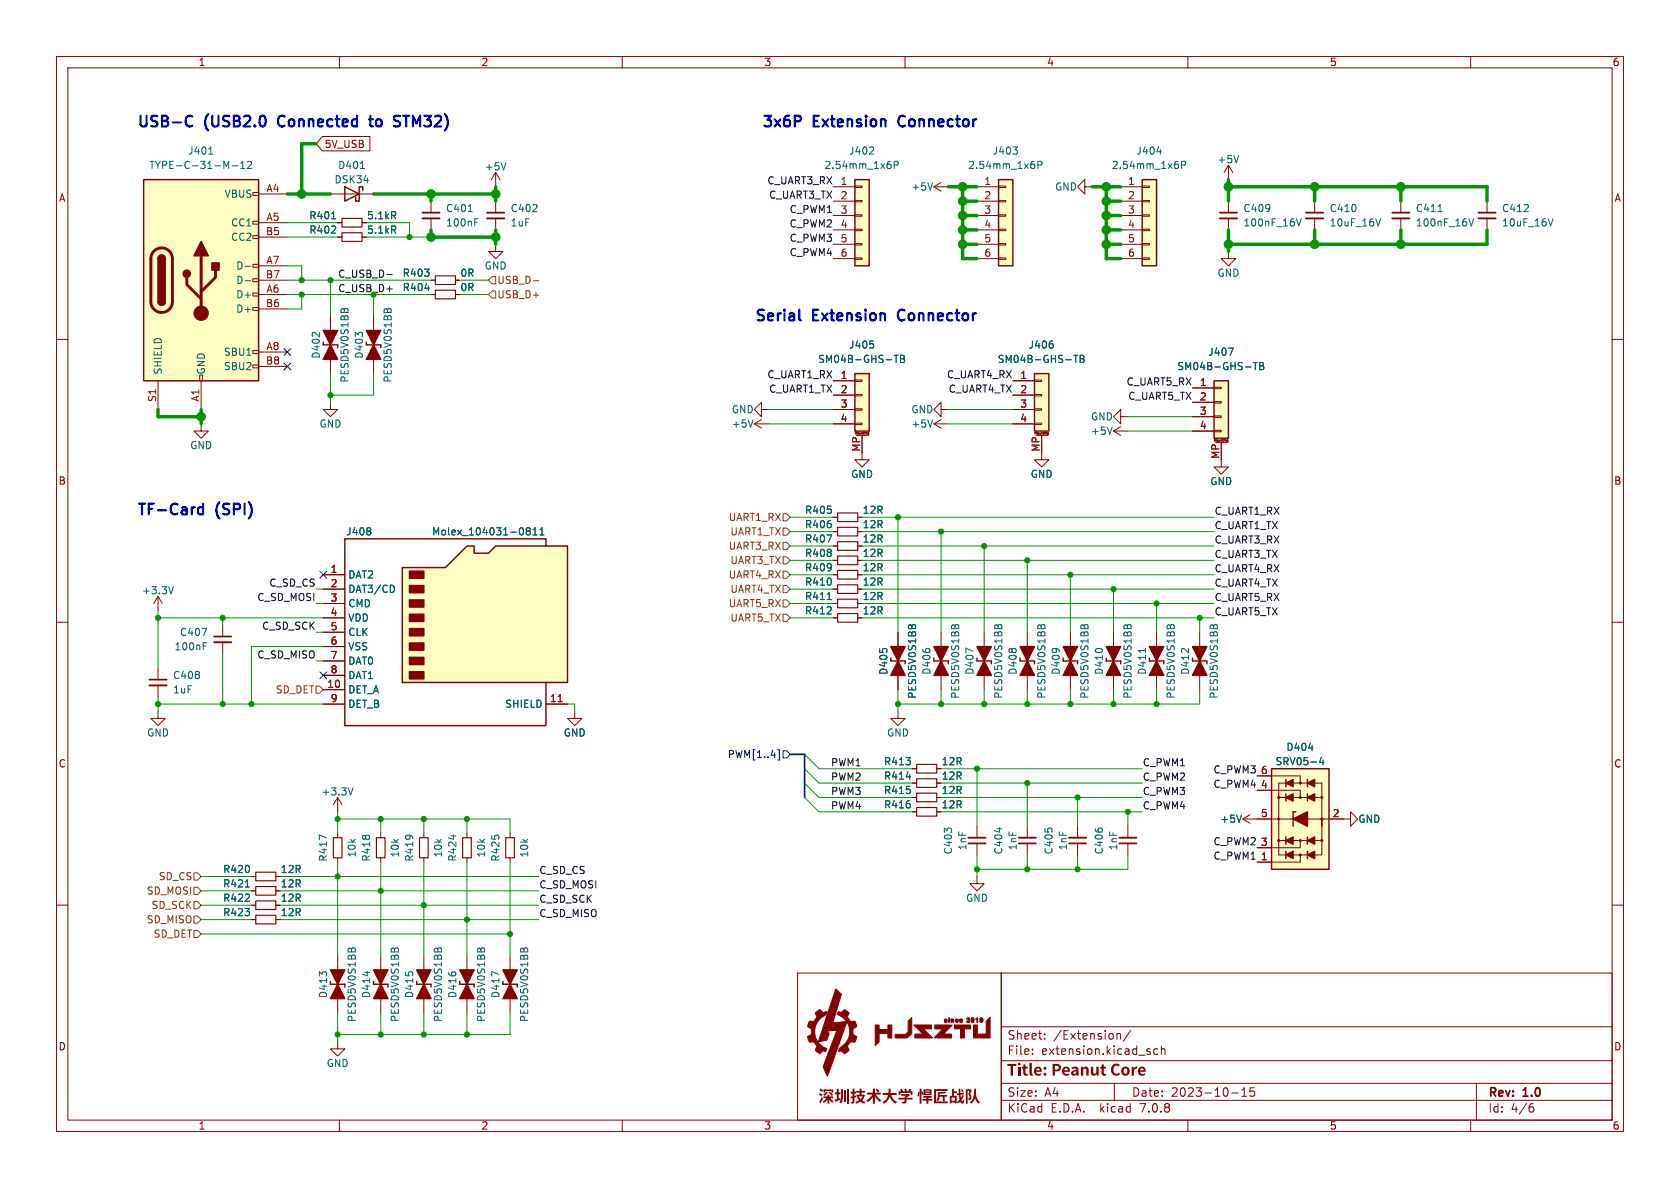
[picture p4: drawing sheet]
<svg xmlns="http://www.w3.org/2000/svg" width="297mm" height="210mm" viewBox="0 0 297 210" stroke-linecap="round" stroke-linejoin="round" font-family="sans-serif">
<g fill="none" stroke="#840000" stroke-width=".18">
<path d="M10 10h277v190h-277zM12 12h273v186h-273zM60 10v2M110 10v2M160 10v2M210 10v2M260 10v2M10 60h2M285 60h2M10 110h2M285 110h2M10 160h2"/>
<path d="M285 160h2M177 172h108v26h-108zM60 198v2M110 198v2M160 198v2M177 194.5h108M177 191.5h108M177 187.5h108M210 198v2M217.7 193.2h1.2M219.5 193.8h.9M219.5 192.7l.5-.4v1.5"/>
<path d="M221.7 192.3h-.7v.7l.2-.1h.5l.1 .3-.1 .5-.2 .1-.5-.1M260 198v2M270.6 195.7h.3l.3 .3-.1 .5-.5 .1M271 195.1l-.4 .1"/>
</g>
<g fill="#840000">
<path d="M178.1 188.1h1.6v.3h-.6v1.7h-.4v-1.7h-.6z"/>
<path d="M181 188.2h.3v.4h.4v.3h-.4v.7l.1 .2h.3v.3h-.5l-.3-.2v-1h-.2v-.3h.2z"/>
<path d="M182 187.9h.4v1.8l.1 .1v.4l-.3-.1-.2-.2z"/>
<path d="M186.1 188.1h1.1l.4 .5-.1 .4-.2 .2-.8 .2v.7h-.4v-1.7h.4v.7l.5-.1 .2-.4-.3-.2h-.8z"/>
<path d="M194.8 188.2h.3v.4h.4v.3h-.4v.7l.1 .2h.3l.1 .3h-.5l-.3-.2-.1-1h-.2v-.3h.2z"/>
<path d="M196.7 188.3l.7-.3 .6 .3-.2 .2-.3-.1h-.4l-.3 .6 .2 .6 .4 .2 .4-.2 .2 .3-.2 .2h-.7l-.5-.4-.2-.8z"/>
<circle cx="180.2" cy="188.1" r=".23"/>
</g>
<g fill="none" stroke="#840000" stroke-width=".18">
<path d="M141 172h36v26h-36zM177 181.5h108M182.5 186.3v.1M182.5 185.5v.1M184.7 183.6v.1M184.7 182.8v.1M197 191.5v3M197.5 182.7v1M197.5 182.8l.2-.1 .3 .1 .1 .9M199.9 182.1l-1.3 2M204.7 185.5l-.5-.1-.2 .3v.4l.1 .2h.6M205.3 185.5l.2-.1 .4 .1 .1 .9"/>
<path d="M205.3 184.9v1.5M261 191.5v6.5"/>
</g>
<g fill="#840000" stroke="#840000" stroke-width=".18">
<path d="M147.8 174.8l.9 1-1.4 5 2.3-.3a3.4 3.4 0 0 0-1.6-1.2 .39 .39 0 0 1 .2-.4 .39 .39 0 0 1 .5 .1l.6-.5 .3 .2 .5 .4-.3 .7a1.07 1.07 0 0 0 .8 .8 .67 .67 0 0 1 .7 .2 .67 .67 0 0 1 0 .8l-.5 .3v.5a.77 .77 0 0 0 .7 .9l-.1 .4a.54 .54 0 0 1-.3 .5 .54 .54 0 0 1-.6 0l-.7 .8 .3 .7-.3 .3a.41 .41 0 0 1-.4 .3 .41 .41 0 0 1-.4-.3l-.3-.3-.3 .2a.57 .57 0 0 1 .3-.8 3.2 3.2 0 0 0 1-4.5l-3.4 9.6-.3-.5a1.51 1.51 0 0 1-.3-1.6l2.2-6-1.6 .2 .3 .4-.2 .6a.65 .65 0 0 1-.8 .7l-.9 .2z"/>
<path d="M144.3 178.9l.6-.5 .6 .6 .6-.2a.65 .65 0 0 1-.4 .8 3.2 3.2 0 0 0-1.7 3.1 3.2 3.2 0 0 0 2.2 2.7l-.3 .5a.69 .69 0 0 0-.9 .3 .76 .76 0 0 1-.7-.4 .76 .76 0 0 1 .1-.9l-.5-.8-.7 .1-.2-.1-.2-.9 .6-.3v-1l-.3-.2a.37 .37 0 0 1-.3-.3 .37 .37 0 0 1 .1-.4 .5 .5 0 0 1 .3-.5 .5 .5 0 0 1 .5 .1l.8-.8-.3-.6z"/>
<path d="M154.7 181.2h.7v.8h1.6v-.8h.7v2.3h-.7v-.8h-1.6v1.5l-.7 .6z"/>
<path d="M161.2 179.9v2.8l-.8 .8h-2.1v-.7h1.8l.4-.4 .1-1.9z"/>
<path d="M161.5 181.2h3.2v.7h-1.4l1.6 1.6h-3.2v-.7h1.4z"/>
<path d="M165.3 181.2h3l-1.5 1.6h1.4v.7h-3l1.4-1.6h-1.3z"/>
<path d="M168.7 181.2h2.9v.7h-1.1v1.6h-.7v-1.6h-1.1z"/>
<path d="M172.1 181.2h.7v1.6h1.5v-2.3l.7-.7v3.7h-2.9z"/>
<path d="M167 180.2l.3-.1 .1 .2a.27 .27 0 0 1 0 .4 .27 .27 0 0 1-.4 0l-.1-.1 .3-.1-.2-.2h.3h-.3z"/>
<path d="M167.7 180.2h.2l-.1 .5a.34 .34 0 0 1-.1-.5z"/>
<path d="M168.1 180.1h.5v.7l-.2-.5-.1 .4h-.2z"/>
<path d="M169 180.2h.4v.2h-.3v.2l.3-.1a.25 .25 0 0 1-.2 .3 .25 .25 0 0 1-.3-.2z"/>
<path d="M169.6 180.2l.3-.1 .2 .1 .1 .3h-.4l.4 .1-.3 .2a.32 .32 0 0 1-.3-.5h.3h-.3z"/>
<path d="M170.9 180h.5v.3l-.3 .3 .3 .1h-.5l.3-.5v-.1l-.3 .1z"/>
<path d="M171.7 180l.1-.1a.45 .45 0 0 1 .4 .4 .45 .45 0 0 1-.2 .5l-.3-.2v-.2h.1l.2 .2v-.3l-.1-.2-.1 .3h-.1z"/>
<path d="M172.6 180.1l.2-.2a.64 .64 0 0 1-.1 .8v-.5h-.2z"/>
<path d="M173.3 180a.39 .39 0 0 1 .5 .1 .39 .39 0 0 1-.1 .5l-.2 .2-.3-.2 .4-.1h-.4h.2l-.2-.3 .3 .1 .1-.1-.1-.1-.3 .1z"/>
<path d="M167.8 179.9v.1z"/>
</g>
<g fill="#840000">
<path d="M145.6 192.6h1.7v.5h-.3v-.2h-1.1v.2h-.3z"/>
<path d="M146.1 193l.3 .1-.6 .6-.3-.2z"/>
<path d="M146.5 193.1l.2-.1 .6 .6-.3 .1z"/>
<path d="M145 192.5l.5 .2-.2 .3-.4-.3z"/>
<path d="M144.9 193.2l.5 .3-.1 .3-.5-.3z"/>
<path d="M145.3 193.9l.2 .3-.4 .9-.3-.3z"/>
<path d="M145.6 193.8h.7v-.3h.3v.3h.7v.3h-.5l.6 .6-.2 .3-.6-.6v.7h-.3v-.7l-.5 .5a.15 .15 0 0 1-.2 .1 .15 .15 0 0 1-.1-.2l-.1-.1 .7-.6h-.5z"/>
</g>
<path d="M149.4 192.7v2" fill="none" stroke="#840000" stroke-width=".32"/>
<path d="M149.9 192.5v2.6" fill="none" stroke="#840000" stroke-width=".34"/>
<g fill="#840000">
<path d="M148.7 192.5h.3l-.1 2.1a.27 .27 0 0 1 0 .3 .27 .27 0 0 1-.3 .1 .19 .19 0 0 1-.2-.2 .19 .19 0 0 1 .1-.2l.2-.6z"/>
<path d="M147.9 192.5h.4v.6h.3v.3h-.3v.8l.2-.1 .1 .3-.9 .4-.1-.4 .3-.1v-.9h-.3v-.3h.3z"/>
<path d="M151.4 192.8h.6v-.4h.3v.4h.6v.3h-.6v.4l.6 .1-.3 .7a.24 .24 0 0 0-.1 .3 .24 .24 0 0 0 .3 .1l.2 .1-.2 .3-.7-.3-.7 .3-.2-.3 .7-.3-.4-.7h.3l.1 .2a.24 .24 0 0 0 .2 .3 .24 .24 0 0 0 .3-.3l.1-.2h-1.1v-.3h.6v-.4h-.6z"/>
<path d="M150.7 192.4h.4v.6h.2v.3h-.2v.4h.2l.1 .3h-.3l-.1 .9-.2 .2a.22 .22 0 0 1-.3 0 .22 .22 0 0 1-.1-.3l.3-.1v-.6l-.3 .1v-.3l.3-.1v-.5h-.3v-.3h.3z"/>
<path d="M154.8 192.7l.2-.2 .5 .4-.3 .2z"/>
<path d="M153.3 193.1h1v-.7h.4v.7h1v.4h-.9l.7 .7a.23 .23 0 0 1 .2 .2 .23 .23 0 0 1 0 .2 .2 .2 0 0 1-.2 .2 .2 .2 0 0 1-.2-.2l-.6-.8v1.3h-.4v-1.2l-.6 .7a.24 .24 0 0 1-.3 .2 .24 .24 0 0 1-.2-.3l.6-.5 .4-.5h-.9z"/>
<path d="M156 193.2h1.1v-.8h.4l-.1 .8h1.1v.4h-1l.3 .6 .5 .4a.23 .23 0 0 1 .2 .2 .23 .23 0 0 1-.1 .3l-.7-.5-.4-.7-.6 .9a.36 .36 0 0 1-.6 .2l-.1-.2 .7-.5 .3-.7h-1z"/>
<path d="M159.3 193.4h1.4l.2 .2-.7 .5h1.1v.3h-1.1v.6l-.7 .1-.1-.3h.5v-.4h-1.1v-.3h1.1v-.2l.3-.2h-.9z"/>
<path d="M159.1 192.6l.3-.1 .2 .3-.1 .1h.5l-.2-.4 .3-.1 .2 .4-.1 .1h.3l.3-.4 .3 .1-.2 .3h.4v.6h-.3v-.3h-1.8v.3h-.3v-.6h.4z"/>
<path d="M163.2 193.7h1.5v.3h-.6v.2h.7v.4h-.7v.5h-.3v-.5h-.7v-.4h.7v-.2h-.6z"/>
<path d="M162.6 192.4h.3v.6l.2-.1 .2 .5v-.2h.3v.1h.7v-.1h-1v-.4h.3v.2h.7v-.2h-1v-.2h1.4v1h-1.4v-.1l-.3 .1-.1-.4v1.9h-.3z"/>
<path d="M162.3 193h.3l-.2 .8h-.2z"/>
<path d="M165.8 193.1l1.3-.2 .2 .3-1.2 .1v.3h1.4v.3h-.5v.8h-.3v-.8h-.6l-.2 .6a.19 .19 0 0 1-.2 .1 .19 .19 0 0 1 0-.3z"/>
<path d="M165.1 192.5h2.4v.3h-2v1.9h2.1v.3h-2.5z"/>
<path d="M168.3 192.5h.3v.4h.6v.3h-.6v.5h.5v1.1l.5-.4-.1-.8h-.3v-.3h.3v-.8h.3v.7l.6-.1v.3l-.6 .1 .1 .6 .2-.6 .3 .2-.4 .8 .1 .2 .1-.4 .1 .1a.37 .37 0 0 1 0 .6 .37 .37 0 0 1-.6-.3l-.1 .2a.23 .23 0 0 1-.3 .1 .23 .23 0 0 1-.2-.2v.2h-.3v-.1h-.6v.2h-.3v-1.1h.3v.6h.6v-.6h-.9v-.3h.4z"/>
<path d="M169.9 192.7l.2-.2 .3 .4-.3 .2z"/>
<path d="M170.7 192.6l.8-.1 .3 .2-.3 .7 .2 .4v.4l-.2 .2-.3 .1-.1-.4 .3-.1-.2-.5 .2-.6h-.3v2.2h-.4z"/>
<path d="M172.2 192.5h.3l.1 1.3 .3 .6 .4 .5h-.1a.2 .2 0 0 1-.3 .2 .2 .2 0 0 1-.1-.2l-.4-.8-.4 .8a.23 .23 0 0 1-.3 .2 .23 .23 0 0 1-.2-.3l.6-.8z"/>
</g>
<g fill="none" stroke="#840000" stroke-width=".25">
<path d="M25.4 31.8h20.3v35.5h-20.3zM61 33l2.5 1.3-2.5 1.3zM64.1 33.7v-.7h-.6v2.6h-.6v-.7M176.5 31.8h2.6v15.2h-2.6zM201.9 31.8h2.6v15.2h-2.6zM27.9 53.3a.64 .64 0 0 0 .7 .7 .64 .64 0 0 0 .6-.7M27.9 45.7a.64 .64 0 0 1 .7-.6 .64 .64 0 0 1 .6 .6M57.1 61h2.6v.5M64.8 61h2.5v.5M182.9 66h2.5v10.2h-2.5zM214.6 67.3h2.6v10.2h-2.6zM157.5 116.8h2.5v.5"/>
<path d="M165.1 116.8h2.5v.5M172.7 116.8h2.6v.5M180.3 116.8h2.6v.5M188 116.8h2.5v.5M195.6 116.8h2.5v.5M203.2 116.8h2.5v.5M210.8 116.8h2.6v.5M224.8 135.9h10.1v17.8h-10.1zM227.3 137.8v1.3M231.1 137.8v1.3M227.3 140.3v1.3M227.3 148v1.2"/>
<path d="M227.3 150.5v1.3M229.1 143.5h-.5v2.6M231.1 140.3v1.3M231.1 148v1.2M231.1 150.5v1.3M66 174h2.6v.5M73.7 174h2.5v.5M81.3 174h2.5v.5M88.9 174h2.5v.5"/>
</g>
<g fill="none" stroke="#840000" stroke-width=".18">
<path d="M44.7 39.1h1v.5h-1zM44.7 34h1v.5h-1zM45.7 34.3h5.1M45.7 39.4h5.1M58.4 34.3h7.6M76.2 35.6v2M76.2 38.6v2M87.6 30.5l-.7 1.3M87.6 30.5v2.5M87.6 30.5l.8 1.3M172.7 33h3.8M172.7 35.6h3.8"/>
<path d="M172.7 38.1h3.8M176.5 38h1.3v.2h-1.3zM176.5 35.4h1.3v.3h-1.3zM176.5 32.9h1.3v.2h-1.3zM198.1 33h3.8M198.1 35.6h3.8M198.1 38.1h3.8M201.9 38h1.3v.2h-1.3zM201.9 35.4h1.3v.3h-1.3zM201.9 32.9h1.3v.2h-1.3zM217.2 29.2v2.6M217.2 35.6v2"/>
<path d="M217.2 38.6v2M217.2 29.2l-.8 1.3M217.2 29.2l.7 1.3M232.4 35.6v2M232.4 38.6v2M247.6 35.6v2M247.6 38.6v2M262.9 35.6v2M262.9 38.6v2M44.7 54.4h1v.5h-1zM44.7 51.8h1v.5h-1zM44.7 49.3h1v.5h-1z"/>
<path d="M44.7 46.7h1v.5h-1zM44.7 41.7h1v.5h-1zM45.7 52.1h5.1M45.7 47h5.1M45.7 41.9h5.1M45.7 54.6h5.1M45.7 49.5h5.1M58.4 55.9v2.5M58.4 59.7v2.5M66 55.9v2.5M66 59.7v2.5M76.2 49.5h.8"/>
<path d="M80.5 49.5h.8M172.7 40.6h3.8M172.7 43.2h3.8M172.7 45.7h3.8M176.5 45.6h1.3v.2h-1.3zM176.5 43.1h1.3v.2h-1.3zM176.5 40.5h1.3v.3h-1.3zM198.1 40.6h3.8M198.1 43.2h3.8M198.1 45.7h3.8M201.9 45.6h1.3v.2h-1.3zM201.9 43.1h1.3v.2h-1.3z"/>
<path d="M201.9 40.5h1.3v.3h-1.3zM217.2 44.5v1.2h1.2l-1.2 1.3-1.3-1.3h1.3M27.9 67.3v5.1M35.3 66.3h.5v1h-.5zM35.6 67.3v5.1M44.7 64.5h1v.5h-1zM44.7 62h1v.5h-1zM45.7 62.2h5.1M45.7 64.8h5.1M58.4 63.5v2.5M66 63.5v2.5M179.1 67.3h3.8"/>
<path d="M179.1 69.9h3.8M179.1 72.4h3.8M179.1 74.9h3.8M182.9 74.8h1.2v.3h-1.2zM182.9 72.3h1.2v.2h-1.2zM182.9 69.7h1.2v.3h-1.2zM182.9 67.2h1.2v.2h-1.2zM183 76.7v-.3l.1 .2 .1-.2v.3M183.1 77h2.1M184.1 77v3M184.4 76.4v.3M184.6 76.4h.1"/>
<path d="M185.2 76.9h.1M185.2 76.7h.1M185.3 76.5h-.1v.2M185.3 76.5h.1M185.3 76.8v.1M185.3 76.5v.3M196.8 76.2h2.6M196.8 76.2l1.3 .8M198.1 73.7v1.2l-1.3-1.2 1.3-1.3v1.3h1.3M198.1 75.4l-1.3 .8M210.8 76.2h3.8M210.8 68.6h3.8"/>
<path d="M210.8 71.1h3.8M210.8 73.7h3.8M214.6 76.1h1.3v.2h-1.3zM214.6 73.5h1.3v.3h-1.3zM214.6 71h1.3v.2h-1.3zM214.6 68.5h1.3v.2h-1.3zM214.7 78v-.4l.1 .3 .2-.3v.4M214.9 78.2h2M215.9 78.2v4.4h1.3l-1.3 1.2-1.3-1.2h1.3M216.2 77.6v.4M216.4 77.6v.1M216.4 77.7h.1"/>
<path d="M216.9 77.9v.1M216.9 78h.1M216.9 77.8v.1M217 77.8h.1v.3h-.2M217 77.8h-.1M217.1 78h-.1M27.9 118.1v2M158.7 111.8v2.5M158.7 115.6v2.5M158.7 119.4v2.5M166.4 111.8v2.5M166.4 115.6v2.5"/>
<path d="M166.4 119.4v2.5M174 111.8v2.5M174 115.6v2.5M174 119.4v2.5M181.6 111.8v2.5M181.6 115.6v2.5M181.6 119.4v2.5M189.2 111.8v2.5M189.2 115.6v2.5M189.2 119.4v2.5M196.8 111.8v2.5M196.8 115.6v2.5"/>
<path d="M196.8 119.4v2.5M204.5 111.8v2.5M204.5 115.6v2.5M204.5 119.4v2.5M212.1 111.8v2.5M212.1 115.6v2.5M212.1 119.4v2.5M27.9 121.2v2M158.7 125.7v1.3h1.3l-1.3 1.3-1.2-1.3h1.2M161.3 135.9h.8M161.3 138.4h.8M165.6 135.9h.8"/>
<path d="M165.6 138.4h.8M222.2 137.2h7.7v1.2M222.2 139.7h7.7v1.3M67.3 147.3v.8M67.3 151.6v.8M74.9 147.3v.8M74.9 151.6v.8M82.5 147.3v.8M82.5 151.6v.8M90.2 147.3v.8M90.2 151.6v.8M161.3 141h.8"/>
<path d="M161.3 143.5h.8M165.6 141h.8M165.6 143.5h.8M172.7 154.9v1.3h1.3l-1.3 1.3-1.3-1.3h1.3M172.7 146.1v2M172.7 149.1v2M181.6 146.1v2M181.6 149.1v2M190.5 146.1v2M190.5 149.1v2M199.4 146.1v2M199.4 149.1v2"/>
<path d="M219.7 144.8h19.1v-1.3l1.2 1.3-1.2 1.3v-1.3M219.7 144.8l1.3 .7M221 144l-1.3 .8M227.3 141h-1.2v7.6h1.2M229.9 148.6v1.3h-7.7M229.9 151.1v1.3h-7.7M233.7 141h-7.6v-2.6h7.6v12.7h-7.6v-2.5h7.6M44.4 160h.8M48.8 160h.7M67.3 168.9v2.6M67.3 172.7v2.6M67.3 176.5v2.6"/>
<path d="M74.9 168.9v2.6M74.9 172.7v2.6M74.9 176.5v2.6M82.5 168.9v2.6M82.5 172.7v2.6M82.5 176.5v2.6M90.2 168.9v2.6M90.2 172.7v2.6M90.2 176.5v2.6"/>
</g>
<g fill="#840000" stroke="#840000" stroke-width=".25">
<path d="M58.4 61l1.3 2.5h-2.6z"/>
<path d="M57.1 58.4h2.6l-1.3 2.6z"/>
<path d="M204.5 116.8l1.2 2.6h-2.5z"/>
<path d="M203.2 114.3h2.5l-1.2 2.5z"/>
<path d="M196.8 116.8l1.3 2.6h-2.5z"/>
<path d="M195.6 114.3h2.5l-1.3 2.5z"/>
<path d="M27.9 53.3h1.3a.64 .64 0 0 1-.6 .7 .64 .64 0 0 1-.7-.7z"/>
<path d="M27.9 45.7h1.3v7.6h-1.3z"/>
<path d="M28.1 45.3a.64 .64 0 0 1 .7-.2 .64 .64 0 0 1 .4 .6h-1.3z"/>
<path d="M35.6 42.7l1.2 2.5h-2.5z"/>
<path d="M37.5 46.5h1.2v1.3h-1.2z"/>
<path d="M166.4 116.8l1.2 2.6h-2.5z"/>
<path d="M165.1 114.3h2.5l-1.2 2.5z"/>
<path d="M181.6 116.8l1.3 2.6h-2.6z"/>
<path d="M180.3 114.3h2.6l-1.3 2.5z"/>
<path d="M189.2 116.8l1.3 2.6h-2.5z"/>
<path d="M188 114.3h2.5l-1.3 2.5z"/>
<path d="M174 116.8l1.3 2.6h-2.6z"/>
<path d="M172.7 114.3h2.6l-1.3 2.5z"/>
<path d="M66 61l1.3 2.5h-2.5z"/>
<path d="M64.8 58.4h2.5l-1.3 2.6z"/>
<path d="M158.7 116.8l1.3 2.6h-2.5z"/>
<path d="M157.5 114.3h2.5l-1.3 2.5z"/>
<path d="M231.1 151.1l1.3-.6v1.3z"/>
<path d="M227.3 151.1l1.3-.6v1.3z"/>
<path d="M231.1 148.6l1.3-.6v1.2z"/>
<path d="M227.3 148.6l1.3-.6v1.2z"/>
<path d="M231.1 141l1.3-.7v1.3z"/>
<path d="M227.3 141l1.3-.7v1.3z"/>
<path d="M231.1 138.4l1.3-.6v1.3z"/>
<path d="M227.3 138.4l1.3-.6v1.3z"/>
<path d="M228.6 144.8l2.5-1.3v2.6z"/>
<path d="M90.2 174l1.2 2.5h-2.5z"/>
<path d="M88.9 171.5h2.5l-1.2 2.5z"/>
<path d="M82.5 174l1.3 2.5h-2.5z"/>
<path d="M81.3 171.5h2.5l-1.3 2.5z"/>
<path d="M74.9 174l1.3 2.5h-2.5z"/>
<path d="M73.7 171.5h2.5l-1.3 2.5z"/>
<path d="M67.3 174l1.3 2.5h-2.6z"/>
<path d="M66 171.5h2.6l-1.3 2.5z"/>
<path d="M212.1 116.8l1.3 2.6h-2.6z"/>
<path d="M210.8 114.3h2.6l-1.3 2.5z"/>
<circle cx="33" cy="48.4" r=".63"/>
</g>
<g fill="none" stroke="#006464" stroke-width=".18">
<path d="M36.9 27.2h.7M41 29.3h1M42.5 29.8h.8M42.5 28.9l.4-.4v1.3M43.8 28.6l.4-.1 .3 .4-.8 .9h.8M63.7 29.8h.7M82.8 37.4h.7M83.9 39.3h.5M83.9 38.7h.6M89.4 28.8l-.4 1.2M179.1 26h.8l-.5 .5M179.7 26.5l.2 .2-.2 .5"/>
<path d="M183.5 29.2l.6-.1 .1-.2-.1-.3-.6-.1v1.3M204.5 26.8h.8M208.9 29.2l.6-.1 .1-.2-.1-.3-.6-.1v1.3M219 27.5l-.4 1.3M229.2 38.7l.4 1.2 .4-1.2M244.1 38.7l-.5 1.2M254.2 37.4h.8M259.7 38.7l.4 1.2 .4-1.2M274.6 38.7l-.5 1.2M43.3 47.1h1M43.3 49.6h1M61.5 54.8l-.1-.2-.3-.1-.2 .3-.3-.2-.3 .2"/>
<path d="M69.2 54.8l-.2-.2-.3-.1-.2 .3-.2-.2-.4 .2M186.1 60.8l.1 .2-.1 .5M189.8 62.8h.7M190.2 62.8v1.3M191 62.8h.4l.2 .3-.2 .3 .2 .1 .1 .3-.3 .3h-.4zM191 63.4h.4M196.6 75.5l-.4 1.3M217.2 61.5h.8l-.5 1.3M221.6 64.1h.7M221.9 64.1v1.2M222.7 64.1h.4l.3 .2-.3 .4 .3 .1v.3l-.2 .2h-.5zM222.7 64.7h.4"/>
<path d="M161.9 110.6l-.2-.1-.3-.1-.2 .3-.2-.2-.4 .2M169.5 110.6l-.1-.1-.3-.1-.3 .3-.2-.2-.4 .2M172 115.1l-1.2-.5v.8M177.1 110.6l-.1-.1-.3-.1-.3 .3-.2-.2-.4 .2M184.7 110.6l-.1-.1-.3-.1-.2 .3-.3-.2-.3 .2M192.3 110.6l-.1-.1-.3-.1-.2 .3-.3-.2-.3 .2M200 110.6l-.2-.1-.3-.1-.2 .3-.2-.2-.4 .2M202.5 114.6v.8M207.6 110.6l-.1-.1-.3-.1-.3 .3-.2-.2-.4 .2M215.2 110.6l-.1-.1-.3-.1-.3 .3-.2-.2-.4 .2M160.2 137.3h.8M231.4 132.2h.7"/>
<path d="M233.6 133.9l-.3 .9h.8M233.9 134.4v.8M80.2 147.6v.8M176.7 146.3v.8M219.5 144.1l-.4 1.3M64.9 171.7v.8M70.4 167.8l-.1-.2-.3-.1-.2 .4-.3-.3-.3 .3M78 167.8l-.1-.2-.3-.1-.2 .4-.3-.3-.3 .3M85.7 167.8l-.2-.2-.3-.1-.2 .4-.2-.3-.4 .3M88.2 172.3l-1.3-.6v.9M93.3 167.8l-.1-.2-.3-.1-.3 .4-.2-.3-.4 .3"/>
</g>
<path d="M74.7 38.6h3M215.6 38.6h3.1M230.9 38.6h3M246.1 38.6h3.1M261.4 38.6h3M26.4 121.2h3.1M171.2 148.1h3M180.1 148.1h3M189 148.1h3M197.9 148.1h3" fill="none" stroke="#840000" stroke-width=".33"/>
<path d="M74.7 37.6h3M215.6 37.6h3.1M230.9 37.6h3M246.1 37.6h3.1M261.4 37.6h3M26.4 120.1h3.1M171.2 149.1h3M180.1 149.1h3M189 149.1h3M197.9 149.1h3" fill="none" stroke="#840000" stroke-width=".3"/>
<g fill="#ffffc2" stroke="#ffffc2" stroke-width=".18">
<path d="M25.4 31.8h20.3v35.5h-20.3z"/>
<path d="M182.9 66h2.5v10.2h-2.5z"/>
<path d="M176.5 31.8h2.6v15.2h-2.6z"/>
<path d="M224.8 135.9h10.1v17.8h-10.1z"/>
<path d="M201.9 31.8h2.6v15.2h-2.6z"/>
<path d="M214.6 67.3h2.6v10.2h-2.6z"/>
</g>
<path d="M27.2 44.4a1.9 1.9 0 0 1 2.1-.4 1.9 1.9 0 0 1 1.2 1.7v7.6a1.91 1.91 0 0 1-1.9 1.9 1.91 1.91 0 0 1-1.9-1.9v-7.7l.2-.7zM33 49v1.3l2.6 2.5M35.6 45.2v10.2M38.1 47.8v1.2l-2.5 2.6" fill="none" stroke="#840000" stroke-width=".51"/>
<g fill="#840000" stroke="#840000" stroke-width=".18">
<circle cx="35.6" cy="55.4" r="1.27"/>
<circle cx="229.9" cy="148.6" r=".18"/>
<circle cx="226.1" cy="144.8" r=".18"/>
<circle cx="229.9" cy="141" r=".18"/>
<circle cx="229.9" cy="151.1" r=".18"/>
<circle cx="233.7" cy="148.6" r=".18"/>
<circle cx="226.1" cy="148.6" r=".18"/>
<circle cx="233.7" cy="144.8" r=".18"/>
<circle cx="233.7" cy="141" r=".18"/>
<circle cx="226.1" cy="141" r=".18"/>
<circle cx="229.9" cy="138.4" r=".18"/>
</g>
<path d="M77 48.8h3.5v1.5h-3.5zM162.1 135.1h3.5v1.6h-3.5zM162.1 137.7h3.5v1.5h-3.5zM45.2 159.3h3.6v1.5h-3.6zM66.5 148.1h1.6v3.5h-1.6zM74.2 148.1h1.5v3.5h-1.5zM81.8 148.1h1.5v3.5h-1.5zM89.4 148.1h1.5v3.5h-1.5zM162.1 140.2h3.5v1.5h-3.5zM162.1 142.7h3.5v1.6h-3.5z" fill="none" stroke="#840000" stroke-width=".2"/>
<path d="M71.1 100.3h7.6l3.8-3.8h1.3v1.3h2.6l1.2-1.3h12.7v24.2h-29.2z" fill="#ffffc2"/>
<g fill="#840000" stroke="#840000" stroke-width=".25">
<path d="M72.4 118.7h2.5v1.3h-2.5z"/>
<path d="M72.4 116.2h2.5v1.3h-2.5z"/>
<path d="M72.4 113.7h2.5v1.2h-2.5z"/>
<path d="M72.4 111.1h2.5v1.3h-2.5z"/>
<path d="M72.4 108.6h2.5v1.3h-2.5z"/>
<path d="M72.4 106h2.5v1.3h-2.5z"/>
<path d="M72.4 103.5h2.5v1.3h-2.5z"/>
<path d="M72.4 101h2.5v1.2h-2.5z"/>
<path d="M59.7 174l1.3 2.5h-2.6z"/>
<path d="M58.4 171.5h2.6l-1.3 2.5z"/>
</g>
<path d="M151.1 31.8h2.6v15.2h-2.6zM151.1 66h2.6v10.2h-2.6zM96.5 96.5v-1.2h-35.5v33h35.5v-7.6M71.1 100.3h7.6l3.8-3.8h1.3v1.3h2.6l1.2-1.3h12.7v24.2h-29.2zM58.4 174h2.6v.5" fill="none" stroke="#840000" stroke-width=".25"/>
<g fill="none" stroke="#840000" stroke-width=".18">
<path d="M57 24.1h8.4v2.6h-8.4l-1.1-1.3zM59.7 39.4h.8M64 39.4h.8M87.6 35.6v2M87.6 38.6v2M147.3 33h3.8M147.3 35.6h3.8M147.3 38.1h3.8M151.1 38h1.3v.2h-1.3zM151.1 35.4h1.3v.3h-1.3zM151.1 32.9h1.3v.2h-1.3zM165.1 33h2.5"/>
<path d="M165.1 33l1.3 .8M166.4 32.3l-1.3 .7M191.8 33v1.3l-1.3-1.3 1.3-1.2v1.2h1.2M59.7 41.9h.8M64 41.9h.8M76.2 52.1h.8M76.2 49.5h.8M80.5 52.1h.8M80.5 49.5h.8M87.6 43.2v1.3h1.3l-1.3 1.2-1.2-1.2h1.2M147.3 40.6h3.8M147.3 43.2h3.8"/>
<path d="M147.3 45.7h3.8M151.1 45.6h1.3v.2h-1.3zM151.1 43.1h1.3v.2h-1.3zM151.1 40.5h1.3v.3h-1.3zM35.6 74.9v1.3h1.2l-1.2 1.3-1.3-1.3h1.3M58.4 71.1v1.3h1.3l-1.3 1.3-1.3-1.3h1.3M133.3 74.9h2.6M133.3 74.9l1.3 .8M134.6 72.4v1.3l-1.3-1.3 1.3-1.3v1.3h1.3M134.6 74.2l-1.3 .7M147.3 74.9h3.8M147.3 67.3h3.8"/>
<path d="M147.3 69.9h3.8M147.3 72.4h3.8M151.1 74.8h1.3v.3h-1.3zM151.1 72.3h1.3v.2h-1.3zM151.1 69.7h1.3v.3h-1.3zM151.1 67.2h1.3v.2h-1.3zM151.2 76.7v-.3l.1 .2 .2-.2v.3M151.4 77h2M152.4 77v4.3h1.3l-1.3 1.3-1.3-1.3h1.3M152.7 76.4v.3M152.9 76.4h.1M153.4 76.6v.1h.2"/>
<path d="M153.4 76.5h.2v.3l-.2 .1M153.4 76.5v.1M165.1 74.9h2.5M165.1 74.9l1.3 .8M166.4 72.4v1.3l-1.3-1.3 1.3-1.3v1.3h1.2M166.4 74.2l-1.3 .7M179.1 74.9h3.8M179.1 67.3h3.8M179.1 69.9h3.8M179.1 72.4h3.8M184.1 77v4.3h1.3l-1.3 1.3-1.2-1.3h1.2M210.8 68.6h3.8"/>
<path d="M210.8 71.1h3.8M210.8 73.7h3.8M210.8 76.2h3.8M215.9 78.2v3.1M147.3 99.1h.8M147.3 96.5h.8M147.3 94h.8M147.3 91.4h.8M151.6 99.1h.8M151.6 96.5h.8M151.6 94h.8M151.6 91.4h.8"/>
<path d="M27.9 105.4l-.7 1.3M27.9 105.4v2.6M27.9 105.4l.8 1.3M39.4 110.5v2M39.4 113.5v2.1M57.1 101.6h3.9M57.1 104.1h3.9M57.1 106.7h3.9M57.1 109.2h3.9M57.1 111.8h3.9M57.1 114.3h3.9M57.1 116.8h3.9"/>
<path d="M57.1 119.4h3.9M147.3 101.6h.8M147.3 104.1h.8M147.3 106.7h.8M147.3 109.2h.8M151.6 101.6h.8M151.6 104.1h.8M151.6 106.7h.8M151.6 109.2h.8M158.7 111.8v2.5M158.7 119.4v2.5M27.9 125.7v1.3h1.3l-1.3 1.3-1.2-1.3h1.2"/>
<path d="M57.1 121.9h3.9M57.1 124.5h3.9M96.5 124.5h3.8M101.6 125.7v1.3h1.3l-1.3 1.3-1.3-1.3h1.3M161.3 135.9h.8M161.3 138.4h.8M165.6 135.9h.8M165.6 138.4h.8M222.2 139.7h2.6M222.2 137.2h2.6M44.4 157.5h.8M44.4 154.9h.8"/>
<path d="M48.8 157.5h.7M48.8 154.9h.7M59.7 141v2.5M59.7 147.3v.8M59.7 151.6v.8M59.7 141l-.8 1.2M59.7 141l.8 1.2M161.3 141h.8M161.3 143.5h.8M165.6 141h.8M165.6 143.5h.8M222.2 152.4h2.6"/>
<path d="M222.2 144.8h2.6M222.2 149.9h2.6M234.9 144.8h2.6M44.4 162.6h.8M44.4 160h.8M48.8 162.6h.7M48.8 160h.7M59.7 168.9v2.6M59.7 172.7v2.6M59.7 176.5v2.6M59.7 184.2v1.2h1.3l-1.3 1.3-1.3-1.3h1.3"/>
</g>
<path d="M98.7 124h.7" fill="none" stroke="#a90000" stroke-width=".18"/>
<g fill="none" stroke="#006464" stroke-width=".18">
<path d="M58.6 38.7h.7M69.5 38.1l.5 .6M69.9 37.5v.5M154.3 26l.2 .2-.1 .3-.7 .7h.8M158.1 29.2l.6-.1 .1-.2-.1-.3-.6-.1v1.3M164.9 32.3l-.5 1.3M69.5 40.6l.5 .6M69.9 40.1v.4M75.1 51h.8M133.1 74.2l-.4 1.3M153.8 60.3h.6M154.3 60.8l.2 .2-.2 .5"/>
<path d="M158.1 62.8h.7M158.4 62.8v1.3M159.2 62.8h.4l.3 .3-.3 .3 .3 .1v.3l-.2 .3h-.5zM159.2 63.4h.4M164.9 74.2l-.5 1.3M186.1 60.8l.1 .2-.1 .5M189.8 62.8h.7M190.2 62.8v1.3M191 62.8h.4l.2 .3-.2 .3 .2 .1 .1 .3-.3 .3h-.4zM191 63.4h.4M217.2 61.5h.8l-.5 1.3M221.6 64.1h.7"/>
<path d="M221.9 64.1v1.2M222.7 64.1h.4l.3 .2-.3 .4 .3 .1v.3l-.2 .2h-.5zM222.7 64.7h.4M65.4 93.4l.2 .1-.2 .3M65.4 93.9l.2 .2-.2 .4M93.3 93.8l-.3-.2 .3-.3h.2l.2 .2-.2 .3M93.3 93.8l-.3 .3 .1 .3 .2 .2 .3-.1 .1-.2v-.2l-.2-.3M93.3 93.8h.2M94.2 94.6h.8M94.2 93.7l.4-.4v1.3M95.4 94.6h.8M95.4 93.7l.4-.4v1.3"/>
<path d="M146.2 94.6h.8l-.5 1.2M30.7 103.7l-.5 1.3M35.7 111.1h.8l-.5 1.2M35.9 114.2h.5M35.9 113.6h.6M69.5 103.5l.2 .5-.2 .7M146.2 106h.8M161.9 110.6l-.2-.1-.3-.1-.2 .3-.2-.2-.4 .2M62.4 139.3l-.4 1.2M160.2 137.3h.8M231.4 132.2h.7M233.6 133.9l-.3 .9h.8"/>
<path d="M233.9 134.4v.8M43.4 156.8h.7M57.7 148.1l-1.2-.5v.8M219.5 144.1l-.4 1.3M62.8 167.8l-.1-.2-.3-.1-.3 .4-.2-.3-.4 .3"/>
</g>
<g fill="none" stroke="#840000" stroke-width=".2">
<path d="M60.5 38.6h3.5v1.5h-3.5zM60.5 41.1h3.5v1.6h-3.5zM77 51.3h3.5v1.5h-3.5zM148.1 98.3h3.5v1.5h-3.5zM148.1 95.8h3.5v1.5h-3.5zM148.1 93.2h3.5v1.5h-3.5zM148.1 90.7h3.5v1.5h-3.5zM148.1 100.8h3.5v1.6h-3.5zM148.1 108.5h3.5v1.5h-3.5zM148.1 105.9h3.5v1.5h-3.5zM148.1 103.4h3.5v1.5h-3.5zM45.2 156.7h3.6v1.5h-3.6z"/>
<path d="M45.2 154.2h3.6v1.5h-3.6zM58.9 148.1h1.6v3.5h-1.6zM45.2 161.8h3.6v1.5h-3.6z"/>
</g>
<path d="M86.1 38.6h3.1M37.8 113.5h3.1" fill="none" stroke="#840000" stroke-width=".33"/>
<path d="M86.1 37.6h3.1M37.8 112.5h3.1" fill="none" stroke="#840000" stroke-width=".3"/>
<g fill="#ffffc2" stroke="#ffffc2" stroke-width=".18">
<path d="M151.1 31.8h2.6v15.2h-2.6z"/>
<path d="M151.1 66h2.6v10.2h-2.6z"/>
</g>
<path d="M50.2 64.2l1.2 1.2M50.2 61.6l1.2 1.2M51.4 64.2l-1.2 1.2M51.4 61.6l-1.2 1.2M56.5 118.8l1.3 1.2M56.5 101l1.3 1.2M57.8 118.8l-1.3 1.2M57.8 101l-1.3 1.2M137.5 132.5h.3v1.9h-.3M138.4 132.7h.7l.6 .7-.6 .6h-.7z" fill="none" stroke="#000084" stroke-width=".18"/>
<g fill="none" stroke="#725600" stroke-width=".18">
<path d="M87 48.9h.6v1.3h-.6l-.6-.7zM87 51.4h.6v1.3h-.6l-.6-.6zM94.3 49.6h.9M138.4 98.4h.7l.6 .7-.6 .6h-.7zM138.4 93.3h.7l.6 .7-.6 .6h-.7zM138.4 95.9h.7l.6 .6-.6 .7h-.7zM138.4 90.8h.7l.6 .6-.6 .7h-.7zM138.4 103.5h.7l.6 .6-.6 .7h-.7zM138.4 101h.7l.6 .6-.6 .6h-.7zM138.4 108.6h.7l.6 .6-.6 .7h-.7zM138.4 106h.7l.6 .7-.6 .6h-.7zM55.9 121.3h.6l.6 .6-.6 .7h-.6z"/>
<path d="M34.3 159.4h.6l.7 .6-.7 .7h-.6zM34.3 156.8h.6l.7 .7-.7 .6h-.6zM34.3 154.3h.6l.7 .6-.7 .7h-.6zM34.3 164.5h.6l.7 .6-.7 .6h-.6zM34.3 161.9h.6l.7 .7-.7 .6h-.6z"/>
</g>
<path d="M68.4 48.5h.9" fill="none" stroke="#0f0f0f" stroke-width=".18"/>
<g fill="none" stroke="#0000c2" stroke-width=".38">
<path d="M33.2 20.5a.67 .67 0 0 1 .8 .1M34 22.2a.67 .67 0 0 1-.8 .1M49.3 20.7a1.32 1.32 0 0 0 0 1.4M65.2 21.1h.7M65.5 20.5v1.6l.1 .2 .3 .1M70 20.5h.7M70.4 21.4l.2 .1a.46 .46 0 0 1 .1 .5 .46 .46 0 0 1-.3 .4M159 20.7a1.32 1.32 0 0 0 0 1.4M141.3 56.4l.3 .2M158.9 55a1.32 1.32 0 0 0 0 1.4M35 90.6l.4 .3 .5-.1M35.9 89v1.9"/>
<path d="M35.9 89.8l-.5-.1-.4 .3"/>
</g>
<path d="M139.7 133.4h2.5v7.6" fill="none" stroke="#000084" stroke-width=".3"/>
<g fill="none" stroke="#009600" stroke-width=".18">
<path d="M50.8 39.4h8.9M64.8 39.4h7.6v2.5M50.8 52.1h25.4M50.8 49.5h25.4M50.8 41.9h8.9M50.8 47h2.5v2.5M53.3 52.1v2.5h-2.5M58.4 49.5v6.4M64.8 41.9h11.4M66 52.1v3.8M81.3 52.1h5.1M81.3 49.5h5.1"/>
<path d="M58.4 66v5.1M66 66v3.9h-7.6M135.9 74.9h11.4M135.9 72.4h11.4M167.6 74.9h11.5M167.6 72.4h11.5M199.4 76.2h11.4M199.4 73.7h11.4M139.7 94h7.6M139.7 96.5h7.6M139.7 99.1h7.6M139.7 91.4h7.6"/>
<path d="M152.4 94h62.2M152.4 96.5h62.2M152.4 99.1h62.2M152.4 91.4h62.2M158.7 91.4v20.4M166.4 94v17.8M174 96.5v15.3M181.6 99.1v12.7M27.9 109.2h29.2M27.9 108v10.1M39.4 109.2v1.3M39.4 115.6v8.9"/>
<path d="M55.9 116.8h1.2M55.9 111.8h1.2M55.9 106.7h1.2M55.9 104.1h1.2M57.1 114.3h-12.7v10.2M139.7 106.7h7.6M139.7 109.2h7.6M139.7 104.1h7.6M139.7 101.6h7.6M152.4 106.7h62.2M152.4 109.2h62.2M152.4 104.1h62.2"/>
<path d="M152.4 101.6h62.2M189.2 101.6v10.2M196.8 104.1v7.7M204.5 106.7v5.1M212.1 109.2v2.6M27.9 124.5h29.2M27.9 123.2v2.5M100.3 124.5h1.3v1.2M142.2 133.4l2.6 2.5h16.5M142.2 135.9l2.6 2.5h16.5M142.2 138.4l2.6 2.6h16.5M158.7 121.9v3.8"/>
<path d="M166.4 135.9h35.5M166.4 138.4h35.5M166.4 121.9v2.6M172.7 135.9v10.2M174 121.9v2.6M181.6 121.9v2.6M181.6 138.4v7.7M189.2 121.9v2.6M196.8 121.9v2.6M204.5 121.9v2.6M212.1 121.9v2.6h-53.4M35.6 154.9h8.8"/>
<path d="M35.6 157.5h8.8M49.5 154.9h45.7M49.5 157.5h45.7M59.7 143.5v3.8M59.7 152.4v16.5M59.7 144.8h30.5v2.5M67.3 144.8v2.5M67.3 152.4v16.5M74.9 144.8v2.5M74.9 152.4v16.5M82.5 144.8v2.5M82.5 152.4v16.5"/>
<path d="M90.2 152.4v16.5M142.2 141l2.6 2.5h16.5M166.4 143.5h35.5M166.4 141h35.5M172.7 151.1v3.8M181.6 151.1v2.6M190.5 141v5.1M190.5 151.1v2.6M199.4 151.1v2.6h-26.7M199.4 143.5v2.6M35.6 160h8.8M35.6 162.6h8.8"/>
<path d="M35.6 165.1h54.6M49.5 160h45.7M49.5 162.6h45.7M59.7 179.1v5.1M67.3 179.1v3.8M74.9 179.1v3.8M82.5 179.1v3.8M90.2 179.1v3.8h-30.5"/>
</g>
<g fill="none" stroke="#009600" stroke-width=".61">
<path d="M50.8 34.3h7.6M55.9 25.4h-2.6v8.9M66 34.3h21.6M76.2 34.3v1.3M87.6 33v2.6M167.6 33h5.1M170.2 33v12.7h2.5M170.2 35.6h2.5M170.2 38.1h2.5M193 33h5.1M195.6 33v12.7h2.5M195.6 35.6h2.5"/>
<path d="M195.6 38.1h2.5M217.2 33h45.7v2.6M217.2 31.8v3.8M232.4 33v2.6M247.6 33v2.6M76.2 40.6v1.3h11.4M87.6 40.6v2.6M170.2 43.2h2.5M170.2 40.6h2.5M195.6 43.2h2.5M195.6 40.6h2.5M217.2 40.6v3.9"/>
<path d="M232.4 40.6v2.6M247.6 40.6v2.6M262.9 40.6v2.6h-45.7M27.9 72.4v1.3h7.7M35.6 72.4v2.5"/>
</g>
<g fill="#009600" stroke="#009600" stroke-width=".18">
<circle cx="181.6" cy="99.1" r=".46"/>
<circle cx="166.4" cy="94" r=".46"/>
<circle cx="158.7" cy="91.4" r=".46"/>
<circle cx="174" cy="96.5" r=".46"/>
<circle cx="195.6" cy="35.6" r=".76"/>
<circle cx="195.6" cy="33" r=".76"/>
<circle cx="195.6" cy="38.1" r=".76"/>
<circle cx="170.2" cy="38.1" r=".76"/>
<circle cx="170.2" cy="35.6" r=".76"/>
<circle cx="172.7" cy="135.9" r=".46"/>
<circle cx="181.6" cy="138.4" r=".46"/>
<circle cx="181.6" cy="124.5" r=".46"/>
<circle cx="189.2" cy="124.5" r=".46"/>
<circle cx="190.5" cy="153.7" r=".46"/>
<circle cx="190.5" cy="141" r=".46"/>
<circle cx="199.4" cy="143.5" r=".46"/>
<circle cx="172.7" cy="153.7" r=".46"/>
<circle cx="181.6" cy="153.7" r=".46"/>
<circle cx="217.2" cy="43.2" r=".76"/>
<circle cx="232.4" cy="43.2" r=".76"/>
<circle cx="195.6" cy="43.2" r=".76"/>
<circle cx="195.6" cy="40.6" r=".76"/>
<circle cx="247.6" cy="33" r=".76"/>
<circle cx="232.4" cy="33" r=".76"/>
<circle cx="217.2" cy="33" r=".76"/>
<circle cx="247.6" cy="43.2" r=".76"/>
<circle cx="212.1" cy="109.2" r=".46"/>
<circle cx="189.2" cy="101.6" r=".46"/>
<circle cx="196.8" cy="104.1" r=".46"/>
<circle cx="204.5" cy="106.7" r=".46"/>
<circle cx="204.5" cy="124.5" r=".46"/>
<circle cx="196.8" cy="124.5" r=".46"/>
<circle cx="166.4" cy="124.5" r=".46"/>
<circle cx="174" cy="124.5" r=".46"/>
<circle cx="170.2" cy="40.6" r=".76"/>
<circle cx="170.2" cy="43.2" r=".76"/>
<circle cx="170.2" cy="33" r=".76"/>
<circle cx="74.9" cy="144.8" r=".46"/>
<circle cx="82.5" cy="144.8" r=".46"/>
<circle cx="67.3" cy="144.8" r=".46"/>
<circle cx="59.7" cy="144.8" r=".46"/>
<circle cx="90.2" cy="165.1" r=".46"/>
<circle cx="82.5" cy="162.6" r=".46"/>
<circle cx="158.7" cy="124.5" r=".46"/>
<circle cx="35.6" cy="73.7" r=".76"/>
<circle cx="39.4" cy="109.2" r=".46"/>
<circle cx="27.9" cy="109.2" r=".46"/>
<circle cx="44.4" cy="124.5" r=".46"/>
<circle cx="39.4" cy="124.5" r=".46"/>
<circle cx="27.9" cy="124.5" r=".46"/>
<circle cx="76.2" cy="41.9" r=".76"/>
<circle cx="76.2" cy="34.3" r=".76"/>
<circle cx="87.6" cy="34.3" r=".76"/>
<circle cx="87.6" cy="41.9" r=".76"/>
<circle cx="72.4" cy="41.9" r=".46"/>
<circle cx="82.5" cy="182.9" r=".46"/>
<circle cx="74.9" cy="182.9" r=".46"/>
<circle cx="74.9" cy="160" r=".46"/>
<circle cx="53.3" cy="52.1" r=".46"/>
<circle cx="53.3" cy="49.5" r=".46"/>
<circle cx="58.4" cy="69.9" r=".46"/>
<circle cx="58.4" cy="49.5" r=".46"/>
<circle cx="53.3" cy="34.3" r=".76"/>
<circle cx="67.3" cy="157.5" r=".46"/>
<circle cx="67.3" cy="182.9" r=".46"/>
<circle cx="59.7" cy="182.9" r=".46"/>
<circle cx="59.7" cy="154.9" r=".46"/>
</g>
<text font-size="2.8" fill="#840000" x="178" y="191.3">Title: Peanut Core</text>
<g font-size="2.7" fill="#0000c2">
<text x="24.1" y="22.6">USB-C</text>
<text x="36.3" y="22.6">(USB2.0</text>
<text x="50.1" y="22.6">Connected</text>
<text x="67.1" y="22.6">to</text>
<text x="72.1" y="22.6">STM32)</text>
<text x="134.6" y="22.6">3x6P</text>
<text x="143.9" y="22.6">Extension</text>
<text x="159.7" y="22.6">Connector</text>
<text x="133.3" y="56.9">Serial</text>
<text x="143.8" y="56.9">Extension</text>
<text x="159.6" y="56.9">Connector</text>
<text x="24.1" y="91.2">TF-Card</text>
<text x="38.3" y="91.2">(SPI)</text>
</g>
<g font-size="2.1" fill="#840000">
<text x="178" y="184">Sheet:</text>
<text x="186.2" y="184">/Extension/</text>
<text x="178" y="186.7">File:</text>
<text x="184.1" y="186.7">extension.kicad_sch</text>
<text x="178" y="196.9">KiCad</text>
<text x="178" y="194.1">Size:</text>
<text x="184.7" y="194.1">A4</text>
<text x="185.7" y="196.9">E.D.A.</text>
<text x="194.6" y="196.9">kicad</text>
<text x="200" y="194.1">Date:</text>
<text x="201.8" y="196.9">7.0.8</text>
<text x="207" y="194.1">2023-10-15</text>
<text x="263" y="194.3">Rev:</text>
<text x="263" y="196.9">Id:</text>
<text x="267.1" y="196.9">4/6</text>
<text x="269.4" y="194.3">1.0</text>
</g>
<g font-size="1.8" fill="#840000">
<text x="35" y="11.9">1</text>
<text x="85" y="11.9">2</text>
<text x="135" y="11.9">3</text>
<text x="185" y="11.9">4</text>
<text x="235" y="11.9">5</text>
<text x="285" y="11.9">6</text>
<text x="57.3" y="26.4">5V_USB</text>
<text x="10.3" y="35.9">A</text>
<text x="285.3" y="35.9">A</text>
<text x="10.3" y="85.9">B</text>
<text x="285.3" y="85.9">B</text>
<text x="10.3" y="135.9">C</text>
<text x="285.3" y="135.9">C</text>
<text x="10.3" y="185.9">D</text>
<text x="285.3" y="185.9">D</text>
<text x="35" y="199.9">1</text>
<text x="85" y="199.9">2</text>
<text x="135" y="199.9">3</text>
<text x="185" y="199.9">4</text>
<text x="235" y="199.9">5</text>
<text x="285" y="199.9">6</text>
</g>
<g font-size="1.8" fill="#006464">
<text x="33.2" y="27.5">J401</text>
<text x="150" y="27.5">J402</text>
<text x="175.4" y="27.5">J403</text>
<text x="200.8" y="27.5">J404</text>
<text x="215.1" y="29.1">+5V</text>
<text x="26.3" y="30.1">TYPE-C-31-M-12</text>
<text x="39.6" y="35.2">VBUS</text>
<text x="59" y="32.6">DSK34</text>
<text x="59.7" y="30.1">D401</text>
<text x="85.6" y="30.3">+5V</text>
<text x="145.6" y="30.1">2.54mm_1x6P</text>
<text x="161" y="33.9">+5V</text>
<text x="171" y="30.1">2.54mm_1x6P</text>
<text x="186.4" y="33.9">GND</text>
<text x="196.4" y="30.1">2.54mm_1x6P</text>
<text x="40.8" y="40.2">CC1</text>
<text x="54.6" y="41.5">R402</text>
<text x="54.6" y="39">R401</text>
<text x="64.8" y="41.5">5.1kR</text>
<text x="64.8" y="39">5.1kR</text>
<text x="78.7" y="37.7">C401</text>
<text x="78.7" y="40.2">100nF</text>
<text x="90.2" y="37.7">C402</text>
<text x="90.2" y="40.2">1uF</text>
<text x="219.7" y="37.7">C409</text>
<text x="219.7" y="40.2">100nF_16V</text>
<text x="235" y="37.7">C410</text>
<text x="235" y="40.2">10uF_16V</text>
<text x="250.2" y="37.7">C411</text>
<text x="250.2" y="40.2">100nF_16V</text>
<text x="265.4" y="37.7">C412</text>
<text x="265.4" y="40.2">10uF_16V</text>
<text x="40.8" y="42.8">CC2</text>
<text x="41.7" y="47.9">D-</text>
<text x="85.6" y="47.9">GND</text>
<text x="41.7" y="52.9">D+</text>
<text x="41.7" y="50.4">D-</text>
<text x="71.1" y="49.1">R403</text>
<text x="71.1" y="51.7">R404</text>
<text x="81.3" y="49.1">0R</text>
<text x="81.3" y="51.7">0R</text>
<text x="215.1" y="49.1">GND</text>
<text x="41.7" y="55.5">D+</text>
<text x="39.5" y="63.1">SBU1</text>
<text x="39.5" y="65.6">SBU2</text>
<text x="56.7" y="63.5" transform="rotate(-90 56.7 63.5)">D402</text>
<text x="64.4" y="63.5" transform="rotate(-90 64.4 63.5)">D403</text>
<text x="144.5" y="64.4">SM04B-GHS-TB</text>
<text x="150" y="61.8">J405</text>
<text x="176.3" y="64.4">SM04B-GHS-TB</text>
<text x="181.8" y="61.8">J406</text>
<text x="208" y="65.6">SM04B-GHS-TB</text>
<text x="213.5" y="63.1">J407</text>
<text x="28.8" y="66.3" transform="rotate(-90 28.8 66.3)">SHIELD</text>
<text x="36.4" y="66.3" transform="rotate(-90 36.4 66.3)">GND</text>
<text x="61.8" y="67.7" transform="rotate(-90 61.8 67.7)">PESD5V0S1BB</text>
<text x="69.4" y="67.7" transform="rotate(-90 69.4 67.7)">PESD5V0S1BB</text>
<text x="56.4" y="75.8">GND</text>
<text x="129.3" y="75.8">+5V</text>
<text x="129.3" y="73.3">GND</text>
<text x="161" y="73.3">GND</text>
<text x="161" y="75.8">+5V</text>
<text x="192.8" y="77.1">+5V</text>
<text x="192.8" y="74.5">GND</text>
<text x="33.5" y="79.6">GND</text>
<text x="150.4" y="84.7">GND</text>
<text x="182.1" y="84.7">GND</text>
<text x="213.9" y="86">GND</text>
<text x="61.1" y="94.8">J408</text>
<text x="76.3" y="94.8">Molex_104031-0811</text>
<text x="142.2" y="93.6">R406</text>
<text x="142.2" y="91">R405</text>
<text x="152.4" y="93.6">12R</text>
<text x="152.4" y="91">12R</text>
<text x="142.2" y="101.2">R409</text>
<text x="142.2" y="98.7">R408</text>
<text x="142.2" y="96.1">R407</text>
<text x="152.4" y="101.2">12R</text>
<text x="152.4" y="98.7">12R</text>
<text x="152.4" y="96.1">12R</text>
<text x="25" y="105.3">+3.3V</text>
<text x="61.5" y="102.5">DAT2</text>
<text x="61.5" y="105">DAT3/CD</text>
<text x="61.5" y="107.5">CMD</text>
<text x="142.2" y="106.3">R411</text>
<text x="142.2" y="103.7">R410</text>
<text x="152.4" y="106.3">12R</text>
<text x="152.4" y="103.7">12R</text>
<text x="31.7" y="112.6">C407</text>
<text x="61.5" y="110.1">VDD</text>
<text x="61.5" y="112.6">CLK</text>
<text x="142.2" y="108.8">R412</text>
<text x="152.4" y="108.8">12R</text>
<text x="30.8" y="115.2">100nF</text>
<text x="61.5" y="115.2">VSS</text>
<text x="61.5" y="117.7">DAT0</text>
<text x="157.1" y="119.4" transform="rotate(-90 157.1 119.4)">D405</text>
<text x="164.7" y="119.4" transform="rotate(-90 164.7 119.4)">D406</text>
<text x="172.3" y="119.4" transform="rotate(-90 172.3 119.4)">D407</text>
<text x="179.9" y="119.4" transform="rotate(-90 179.9 119.4)">D408</text>
<text x="187.6" y="119.4" transform="rotate(-90 187.6 119.4)">D409</text>
<text x="195.2" y="119.4" transform="rotate(-90 195.2 119.4)">D410</text>
<text x="202.8" y="119.4" transform="rotate(-90 202.8 119.4)">D411</text>
<text x="210.4" y="119.4" transform="rotate(-90 210.4 119.4)">D412</text>
<text x="30.5" y="120.2">C408</text>
<text x="30.5" y="122.8">1uF</text>
<text x="61.5" y="122.8">DET_A</text>
<text x="61.5" y="120.2">DAT1</text>
<text x="61.5" y="125.3">DET_B</text>
<text x="89.2" y="125.3">SHIELD</text>
<text x="162.2" y="123.6" transform="rotate(-90 162.2 123.6)">PESD5V0S1BB</text>
<text x="169.8" y="123.6" transform="rotate(-90 169.8 123.6)">PESD5V0S1BB</text>
<text x="177.4" y="123.6" transform="rotate(-90 177.4 123.6)">PESD5V0S1BB</text>
<text x="185" y="123.6" transform="rotate(-90 185 123.6)">PESD5V0S1BB</text>
<text x="192.6" y="123.6" transform="rotate(-90 192.6 123.6)">PESD5V0S1BB</text>
<text x="200.3" y="123.6" transform="rotate(-90 200.3 123.6)">PESD5V0S1BB</text>
<text x="207.9" y="123.6" transform="rotate(-90 207.9 123.6)">PESD5V0S1BB</text>
<text x="215.5" y="123.6" transform="rotate(-90 215.5 123.6)">PESD5V0S1BB</text>
<text x="25.9" y="130.4">GND</text>
<text x="99.6" y="130.4">GND</text>
<text x="156.7" y="130.4">GND</text>
<text x="156.2" y="135.5">R413</text>
<text x="166.4" y="135.5">12R</text>
<text x="225.4" y="135.5">SRV05-4</text>
<text x="227.3" y="132.9">D404</text>
<text x="56.7" y="140.8">+3.3V</text>
<text x="156.2" y="140.6">R415</text>
<text x="156.2" y="138">R414</text>
<text x="156.2" y="143.1">R416</text>
<text x="166.4" y="140.6">12R</text>
<text x="166.4" y="138">12R</text>
<text x="166.4" y="143.1">12R</text>
<text x="215.6" y="145.6">+5V</text>
<text x="240" y="145.6">GND</text>
<text x="39.3" y="154.5">R420</text>
<text x="49.5" y="154.5">12R</text>
<text x="58" y="152.4" transform="rotate(-90 58 152.4)">R417</text>
<text x="63.1" y="151.7" transform="rotate(-90 63.1 151.7)">10k</text>
<text x="65.6" y="152.4" transform="rotate(-90 65.6 152.4)">R418</text>
<text x="70.7" y="151.7" transform="rotate(-90 70.7 151.7)">10k</text>
<text x="73.3" y="152.4" transform="rotate(-90 73.3 152.4)">R419</text>
<text x="78.3" y="151.7" transform="rotate(-90 78.3 151.7)">10k</text>
<text x="80.9" y="152.4" transform="rotate(-90 80.9 152.4)">R424</text>
<text x="86" y="151.7" transform="rotate(-90 86 151.7)">10k</text>
<text x="88.5" y="152.4" transform="rotate(-90 88.5 152.4)">R425</text>
<text x="93.6" y="151.7" transform="rotate(-90 93.6 151.7)">10k</text>
<text x="168.5" y="151.1" transform="rotate(-90 168.5 151.1)">C403</text>
<text x="171" y="150.4" transform="rotate(-90 171 150.4)">1nF</text>
<text x="177.4" y="151.1" transform="rotate(-90 177.4 151.1)">C404</text>
<text x="179.9" y="150.4" transform="rotate(-90 179.9 150.4)">1nF</text>
<text x="186.3" y="151.1" transform="rotate(-90 186.3 151.1)">C405</text>
<text x="188.8" y="150.4" transform="rotate(-90 188.8 150.4)">1nF</text>
<text x="195.2" y="151.1" transform="rotate(-90 195.2 151.1)">C406</text>
<text x="197.7" y="150.4" transform="rotate(-90 197.7 150.4)">1nF</text>
<text x="39.3" y="159.6">R422</text>
<text x="39.3" y="157.1">R421</text>
<text x="49.5" y="159.6">12R</text>
<text x="49.5" y="157.1">12R</text>
<text x="170.7" y="159.6">GND</text>
<text x="39.3" y="162.2">R423</text>
<text x="49.5" y="162.2">12R</text>
<text x="58" y="176.5" transform="rotate(-90 58 176.5)">D413</text>
<text x="65.6" y="176.5" transform="rotate(-90 65.6 176.5)">D414</text>
<text x="73.3" y="176.5" transform="rotate(-90 73.3 176.5)">D415</text>
<text x="80.9" y="176.5" transform="rotate(-90 80.9 176.5)">D416</text>
<text x="88.5" y="176.5" transform="rotate(-90 88.5 176.5)">D417</text>
<text x="63.1" y="180.8" transform="rotate(-90 63.1 180.8)">PESD5V0S1BB</text>
<text x="70.7" y="180.8" transform="rotate(-90 70.7 180.8)">PESD5V0S1BB</text>
<text x="78.3" y="180.8" transform="rotate(-90 78.3 180.8)">PESD5V0S1BB</text>
<text x="86" y="180.8" transform="rotate(-90 86 180.8)">PESD5V0S1BB</text>
<text x="93.6" y="180.8" transform="rotate(-90 93.6 180.8)">PESD5V0S1BB</text>
<text x="57.7" y="188.8">GND</text>
</g>
<g font-size="1.8" fill="#a90000">
<text x="47" y="34">A4</text>
<text x="148.5" y="32.8">1</text>
<text x="148.5" y="35.3">2</text>
<text x="173.9" y="32.8">1</text>
<text x="173.9" y="35.3">2</text>
<text x="199.3" y="32.8">1</text>
<text x="199.3" y="35.3">2</text>
<text x="46.9" y="41.7">B5</text>
<text x="47" y="39.1">A5</text>
<text x="148.5" y="37.8">3</text>
<text x="148.5" y="40.4">4</text>
<text x="173.9" y="37.8">3</text>
<text x="173.9" y="40.4">4</text>
<text x="199.3" y="37.8">3</text>
<text x="199.3" y="40.4">4</text>
<text x="47" y="46.7">A7</text>
<text x="148.5" y="42.9">5</text>
<text x="148.5" y="45.5">6</text>
<text x="173.9" y="42.9">5</text>
<text x="173.9" y="45.5">6</text>
<text x="199.3" y="42.9">5</text>
<text x="199.3" y="45.5">6</text>
<text x="46.9" y="49.3">B7</text>
<text x="47" y="51.8">A6</text>
<text x="46.9" y="54.4">B6</text>
<text x="46.9" y="64.5">B8</text>
<text x="47" y="62">A8</text>
<text x="27.7" y="71.2" transform="rotate(-90 27.7 71.2)">S1</text>
<text x="35.3" y="71.1" transform="rotate(-90 35.3 71.1)">A1</text>
<text x="148.5" y="67.1">1</text>
<text x="148.5" y="69.6">2</text>
<text x="180.3" y="67.1">1</text>
<text x="180.3" y="69.6">2</text>
<text x="212" y="68.3">1</text>
<text x="212" y="70.9">2</text>
<text x="148.5" y="72.1">3</text>
<text x="148.5" y="74.7">4</text>
<text x="180.3" y="72.1">3</text>
<text x="180.3" y="74.7">4</text>
<text x="212" y="73.4">3</text>
<text x="212" y="75.9">4</text>
<text x="152.1" y="79.9" transform="rotate(-90 152.1 79.9)">MP</text>
<text x="183.9" y="79.9" transform="rotate(-90 183.9 79.9)">MP</text>
<text x="215.6" y="81.2" transform="rotate(-90 215.6 81.2)">MP</text>
<text x="58.3" y="101.3">1</text>
<text x="58.3" y="103.9">2</text>
<text x="58.3" y="106.4">3</text>
<text x="58.3" y="109">4</text>
<text x="58.3" y="111.5">5</text>
<text x="58.3" y="114">6</text>
<text x="58.3" y="116.6">7</text>
<text x="58.3" y="119.1">8</text>
<text x="57.7" y="121.7">10</text>
<text x="58.3" y="124.2">9</text>
<text x="97.1" y="124.2">11</text>
<text x="222.8" y="136.9">6</text>
<text x="222.8" y="139.4">4</text>
<text x="222.8" y="149.6">3</text>
<text x="222.8" y="144.5">5</text>
<text x="235.5" y="144.5">2</text>
<text x="222.8" y="152.1">1</text>
</g>
<g font-size="1.8" fill="#0f0f0f">
<text x="135.6" y="32.7">C_UART3_RX</text>
<text x="135.9" y="35.2">C_UART3_TX</text>
<text x="139.5" y="37.8">C_PWM1</text>
<text x="139.5" y="40.3">C_PWM2</text>
<text x="139.5" y="42.8">C_PWM3</text>
<text x="139.5" y="45.4">C_PWM4</text>
<text x="59.7" y="49.2">C_USB_D-</text>
<text x="135.6" y="67">C_UART1_RX</text>
<text x="135.9" y="69.5">C_UART1_TX</text>
<text x="167.3" y="67">C_UART4_RX</text>
<text x="167.6" y="69.5">C_UART4_TX</text>
<text x="199.1" y="68.2">C_UART5_RX</text>
<text x="199.4" y="70.8">C_UART5_TX</text>
<text x="214.6" y="91.1">C_UART1_RX</text>
<text x="214.6" y="93.6">C_UART1_TX</text>
<text x="214.6" y="96.2">C_UART3_RX</text>
<text x="214.6" y="98.7">C_UART3_TX</text>
<text x="214.6" y="101.3">C_UART4_RX</text>
<text x="45.4" y="106.3">C_SD_MOSI</text>
<text x="47.5" y="103.8">C_SD_CS</text>
<text x="214.6" y="103.8">C_UART4_TX</text>
<text x="214.6" y="106.3">C_UART5_RX</text>
<text x="46.2" y="111.4">C_SD_SCK</text>
<text x="214.6" y="108.9">C_UART5_TX</text>
<text x="45.4" y="116.5">C_SD_MISO</text>
<text x="146.8" y="135.5">PWM1</text>
<text x="201.9" y="135.5">C_PWM1</text>
<text x="214.4" y="136.8">C_PWM3</text>
<text x="146.8" y="140.6">PWM3</text>
<text x="146.8" y="138.1">PWM2</text>
<text x="146.8" y="143.2">PWM4</text>
<text x="201.9" y="140.6">C_PWM3</text>
<text x="201.9" y="138.1">C_PWM2</text>
<text x="201.9" y="143.2">C_PWM4</text>
<text x="214.4" y="139.4">C_PWM4</text>
<text x="214.4" y="149.5">C_PWM2</text>
<text x="95.2" y="154.6">C_SD_CS</text>
<text x="214.4" y="152.1">C_PWM1</text>
<text x="95.2" y="157.1">C_SD_MOSI</text>
<text x="95.2" y="159.7">C_SD_SCK</text>
<text x="95.2" y="162.2">C_SD_MISO</text>
</g>
<text font-size="1.8" fill="#009600" x="59.7" y="51.7">C_USB_D+</text>
<g font-size="1.8" fill="#725600">
<text x="87.8" y="50.4">USB_D-</text>
<text x="87.8" y="52.9">USB_D+</text>
<text x="128.7" y="92.3">UART1_RX</text>
<text x="129" y="94.8">UART1_TX</text>
<text x="128.7" y="97.4">UART3_RX</text>
<text x="129" y="99.9">UART3_TX</text>
<text x="128.7" y="102.5">UART4_RX</text>
<text x="128.7" y="107.5">UART5_RX</text>
<text x="129" y="105">UART4_TX</text>
<text x="129" y="110.1">UART5_TX</text>
<text x="48.7" y="122.8">SD_DET</text>
<text x="28" y="155.8">SD_CS</text>
<text x="25.9" y="158.3">SD_MOSI</text>
<text x="26.7" y="160.9">SD_SCK</text>
<text x="25.9" y="163.4">SD_MISO</text>
<text x="27.1" y="166">SD_DET</text>
</g>
<text font-size="1.8" fill="#000084" x="128.5" y="134.2">PWM[1..4]</text>
<g font-size=".5" fill="#840000">
<text x="150.9" y="77">Mounting</text>
<text x="182.7" y="77">Mounting</text>
<text x="214.4" y="78.3">Mounting</text>
</g>
</svg>
